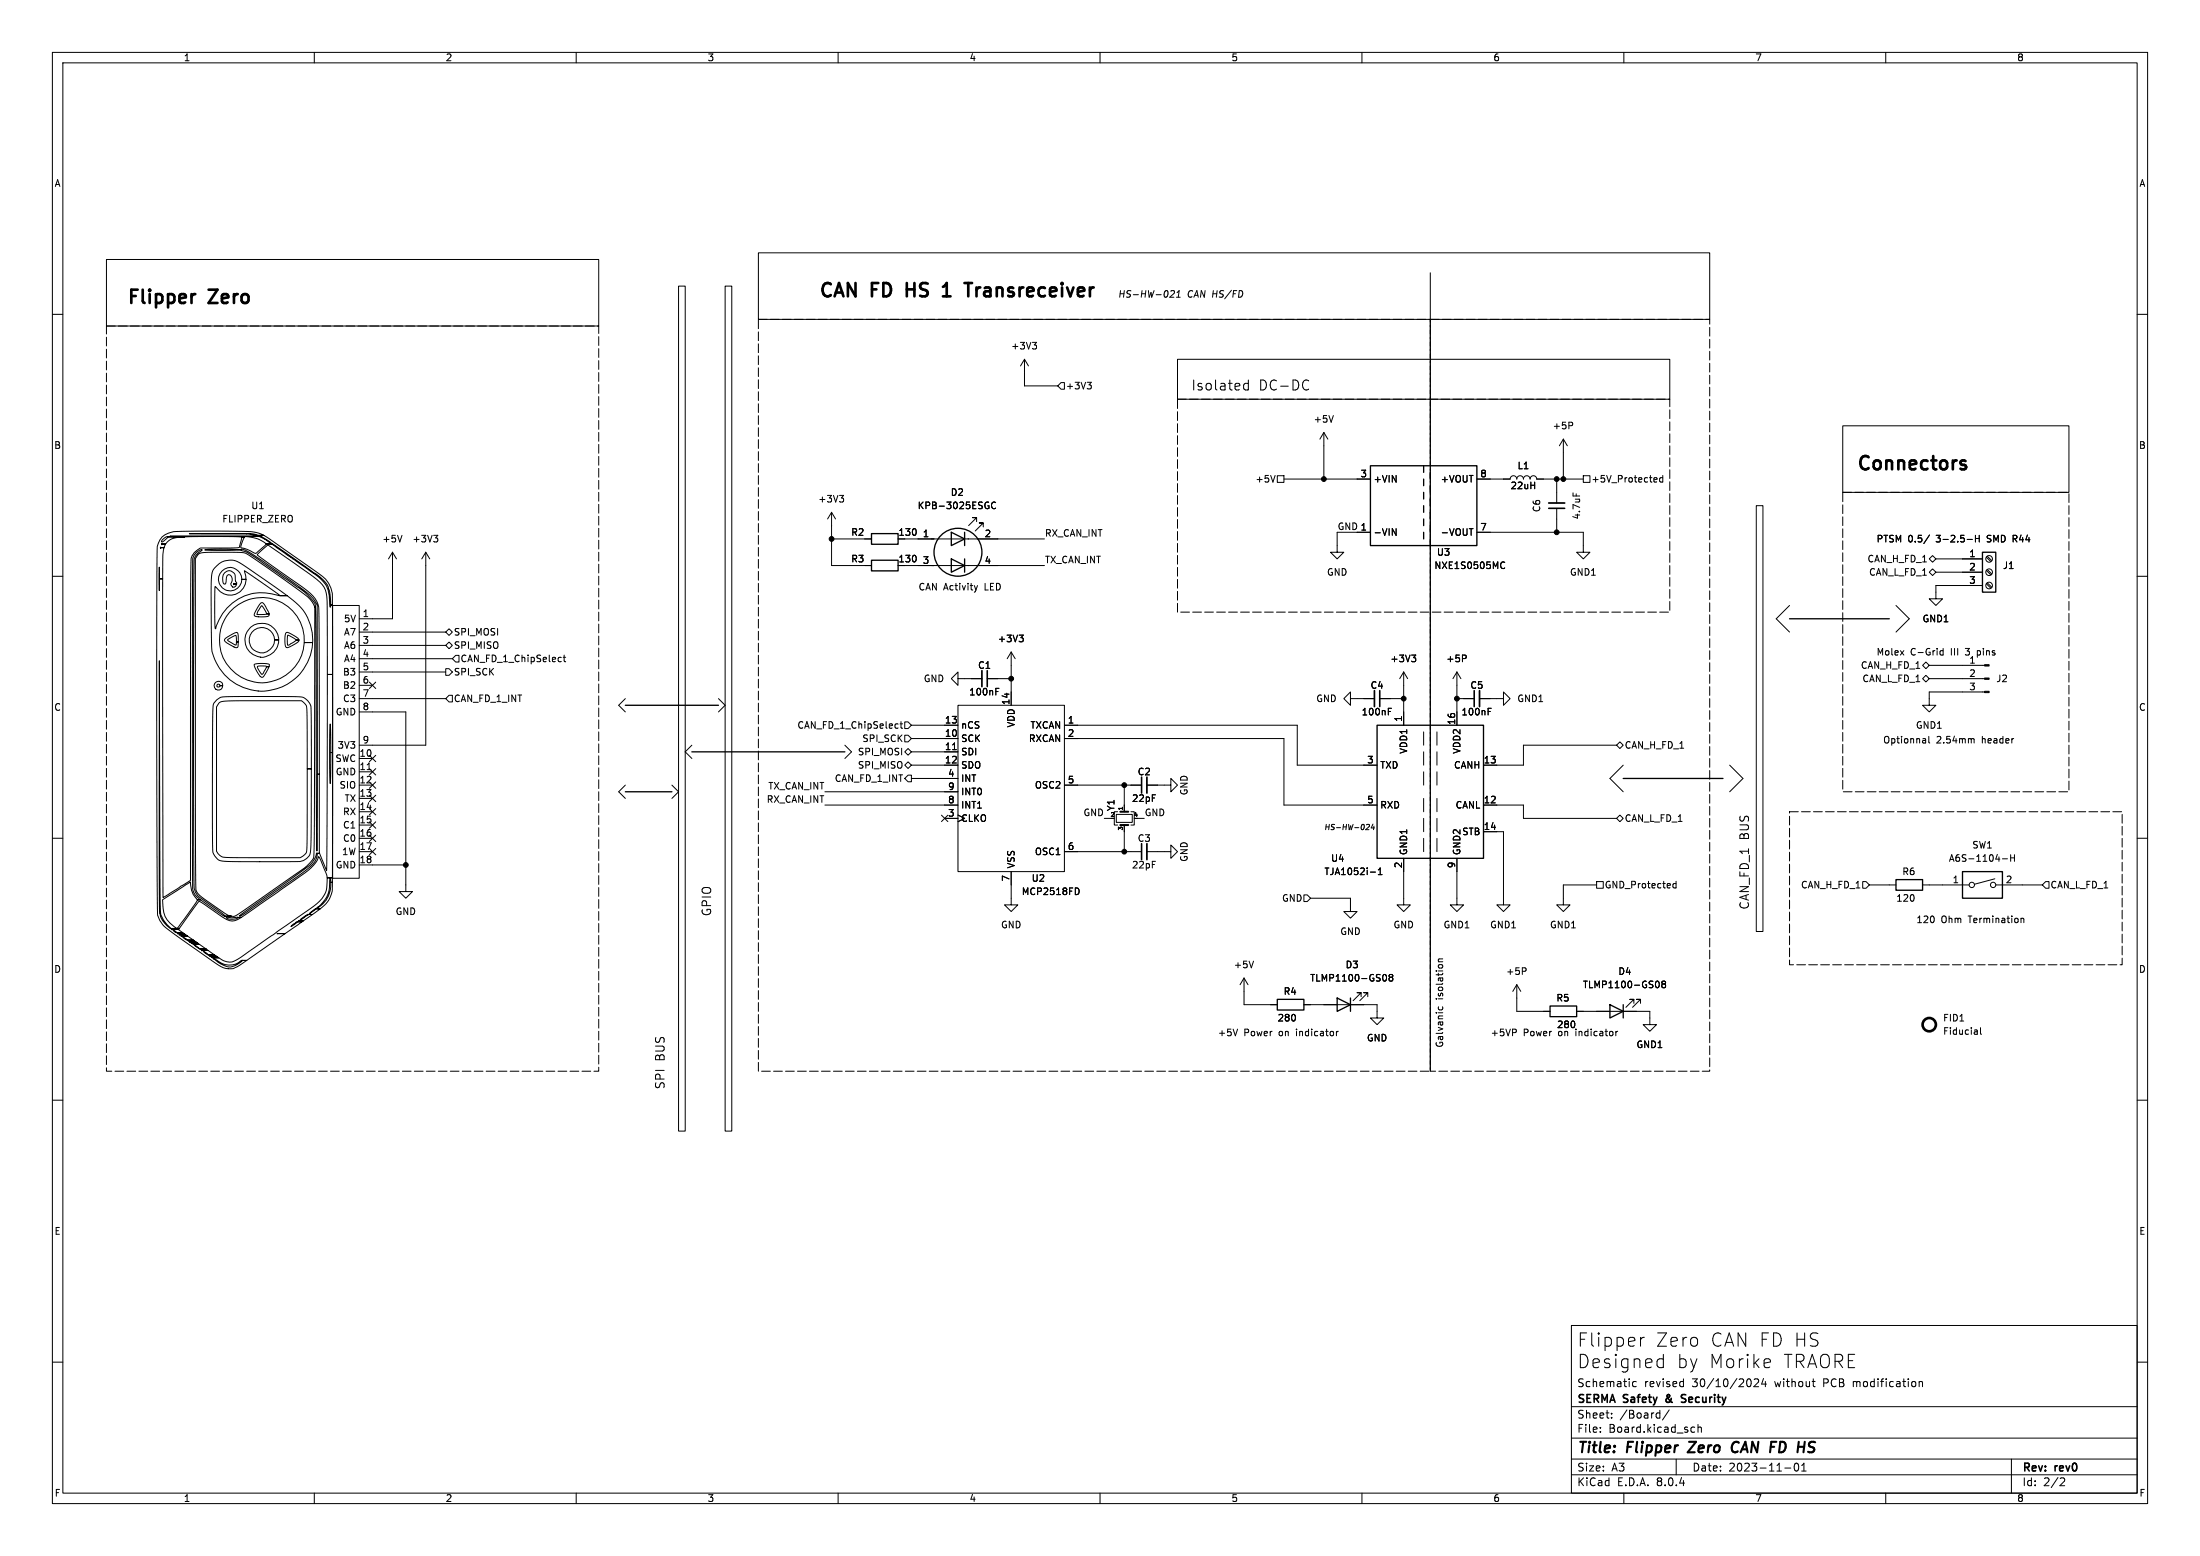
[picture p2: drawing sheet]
<svg xmlns="http://www.w3.org/2000/svg" width="420mm" height="297mm" viewBox="0 0 420 297" stroke-linecap="round" stroke-linejoin="round" font-family="sans-serif">
<g fill="none" stroke="#000" stroke-width=".19">
<path d="M10 10h400v277h-400zM12 12h396v273h-396zM60 10v2M110 10v2M160 10v2M210 10v2M260 10v2M310 10v2M360 10v2M10 60h2M20.3 49.5h94v12.7h-94zM129.5 54.6h1.3v161.3h-1.3z"/>
<path d="M138.4 54.6h1.3v161.3h-1.3zM144.8 48.3h181.6v12.7h-181.6zM223.5 55.6l.5-.1 .2 .3-.9 .9h.8M224.6 56.7h.7M224.7 55.8l.4-.3-.2 1.2M273 52.1v152.4M408 60h2M195.6 68.6l-.8 1.3M195.6 68.6v5.1h6.3M195.6 68.6l.7 1.3M197.1 65.3h.8l-.4 .5M197.6 65.8l.3 .3v.3l-.3 .2"/>
<path d="M202.6 73h.6v1.3h-.6l-.7-.6zM207.5 73h.8l-.4 .5M208.1 73.5l.2 .2v.3l-.2 .2M224.8 68.6h94v7.6h-94zM238.3 72.5v1.9M238.3 73.3l-.5-.1-.4 .3v.6l.2 .2h.7M249.5 72.5l.3 .2M249.8 74.3l-.3 .1M254.5 79.3l-.4 1.3M158.7 97.8v10.2h7.7M158.7 97.8l-.7 1.3M158.7 97.8l.8 1.3"/>
<path d="M160.3 94.6h.7l-.4 .4M160.8 95l.2 .3v.3l-.2 .2M186.4 99.6v-.8h-.7h.7l-1.5 1.5M188.6 96.6h.2v.4l-.2 .1M188.6 95.8l.1 .1M190.1 96a.6 .6 0 0 0-.9 .4 .6 .6 0 0 0 .6 .7l.3-.1M243.4 90.7l-.4 1.3M243.8 90.8h1.3v1.3h-1.3zM245.1 91.4h16.5M252.7 82.6l-.7 1.2M252.7 82.6v8.8M252.7 82.6l.8 1.2"/>
<path d="M281.9 91.4h6.4a.64 .64 0 0 1 .6-.6 .64 .64 0 0 1 .7 .6 .64 .64 0 0 1 .6-.6 .64 .64 0 0 1 .6 .6 .64 .64 0 0 1 .7-.6 .64 .64 0 0 1 .6 .6 .64 .64 0 0 1 .6-.6 .64 .64 0 0 1 .7 .6h8.9M297.2 91.4v4.6M297.2 97v4.6M298.4 83.8l-.7 1.3M298.4 83.8v7.6M298.4 83.8l.8 1.3M300 80.6l.2 .2v.3l-.2 .2M300.3 94.1v.6M302.3 90.8h1.2v1.3h-1.2zM315.9 91.2h.4v.3l-.6 .1M316.3 92h-.4M317.4 91.2h-.3l-.3 .2 .1 .6h.5"/>
<path d="M317.4 90.7v1.3M335.3 96.5h1.2v81.3h-1.2zM351.8 81.3h43.2v12.7h-43.2zM10 110h2M31 102.5a5.5 5.5 0 0 1 4.1-1.1 143 143 0 0 1 13.7 .2l1.6 .6h-1.2l-.4-.2-1.2-.2-11.5 .1h11.1l1.6 .3h1.6l9.5 6.6a12.1 12.1 0 0 1 2.8 2.5 6.8 6.8 0 0 1 .8 4.2h-.4v-.4a5.6 5.6 0 0 0-3.2-5.8l-8.6-6-1.6-1-17.3 .1h17l1.3 .6 1.2 .8h-1.1a5.9 5.9 0 0 0-4.7-1.3l-3.2-.1-10.8 .1a1.26 1.26 0 0 0-1.2 .9l.3-.1 .9-.8h3.2h-.6a3.4 3.4 0 0 0-3.1 1.3h-.7v-.1v.3v-.2h.7l-.3 .7h-.6v-.1l-.1 .1v.2l.1-.2h.6l-.2 1.4v4.6h-.7v-2.3v1.4v3.1v-2.2h.7v60.8l5.3-3.3v-60.3a2.79 2.79 0 0 1 1.9-3.1h3.9a10.8 10.8 0 0 0 3.5-.1l.4-1.9h.5l-.6 1.9 1.8 .6a1.19 1.19 0 0 0 1.2 .4l1.8-1.7h1.1l7.5 5.3a7.5 7.5 0 0 1 3.2 3.5l.4 3.3 .1-.4h.4v13.2h-1v-11.9a11.1 11.1 0 0 0-.6-4.7 21.3 21.3 0 0 0-5-4.1l-5.8-4-1.9 1.8-.1 .1 .4 .3 5.5 4a25.1 25.1 0 0 1 5.2 4.1 4.8 4.8 0 0 1 .7 3.4l.1 30.1h-.4v-32.3l-.4-.6a10.2 10.2 0 0 0-3.6-3.3l-6.7-4.7a11.9 11.9 0 0 0-3.8-2.1l-.1 .1-3.7-.1-3.2 .1 3.1 .2 3.8-.2a25 25 0 0 1 5.9 3.7l4.2 3a11.6 11.6 0 0 1 4.1 3.8v.5h-.1a7.6 7.6 0 0 0-3.4-3.5 96.1 96.1 0 0 0-10.1-6.9l-3-.1a18.3 18.3 0 0 0-5.6 .3l-.7 1 .1 63.2a4.6 4.6 0 0 0 2.2 2.1l1.5 1.1a9 9 0 0 0 3.1 1.8h-1.2l-1-.9-3.2-2.2a3.1 3.1 0 0 1-1.8-3.3l-.1-30.2 .1-30.5a2.34 2.34 0 0 1 1.5-2.7v-.2a2.38 2.38 0 0 0-1.7 2.8v60.9a3 3 0 0 0 1.5 3.2h-.6l-.1-.2a4 4 0 0 1-1.3-3.3l-5.3 3.4 .1 1.2a4.7 4.7 0 0 0 2.7 4.3l2.8-3.8 1.1-1.6h.6l4.6 3.1h1.4a1.32 1.32 0 0 0 1.2-.4l10-7a12.8 12.8 0 0 0 4.4-3.8l.1-7.5 .1-40.3h.1l.1 3.7 .2 42.8 .1-14.6h.4v15.1l-.5-.1a5.3 5.3 0 0 1-2.7 3.4l-12.1 8.6 .1 .1 .8-.5 7.9-5.5a29.2 29.2 0 0 0 5.6-4.4l.3-.6 .2-1h.4l1.3 3.3 .2-37.5h1v14.9h-.3l-.2-5.4-.1 5.6 .1 5.8 .2-6h.3v24h-1l-.2-.7-1.1-2.8-.3-.6-.2 .3a8.7 8.7 0 0 1-3.7 3.7l-10.9 7.6-1.8 .1-.9-.1h-.2v.1a2.22 2.22 0 0 0 2.3-.1l.5 .1a2.54 2.54 0 0 1-3.4-.1l-4.6-3.1-3.8 5.2h-1.6l-.5-.5a3.6 3.6 0 0 1-1.4-2.3l-.2-7.6-.1-40.7v24.1a491 491 0 0 0 .1 24.3 4.6 4.6 0 0 0 2.1 2.7h1.6l-.1 .2h-1.4h1.4l.8 .6h-1.2l-.7-.5 .7 .5h1.2l.3 .2h-1.3h1.3l.2 .2h-1.2l.1 .1 1.1-.1 .4 .3-1.2-.1v.1h1.2l1.1 .7h-1.1l-1-.7 .7 .7h1.4l.2 .2-1.1-.1v.1h1.1l.3 .2h-1.2h1.2l.4 .3-1.3-.1v.1h1.3l.3 .2h-1.3h.1a2.35 2.35 0 0 1 2.4 .8h-1.2l-1-.7 1 .7 1.3 .1h-1.1v.1l1.1-.1 .3 .2-1.2 .1 1.2-.1 1.3 .9h-1.2l-.9-.7 .8 .7h1.3l.2 .2h-1.2h1.2l.3 .1h-1.2v.1l1.2-.1 .3 .2h-1.3h.1a2.56 2.56 0 0 1 2.2 .6l1 .2a8.1 8.1 0 0 0 3.8-2l7.5-5.3a46.5 46.5 0 0 0 6.4-4.8 5.4 5.4 0 0 0 1-3.9h1v.8h-.3l-.2-.8a7.6 7.6 0 0 1-.9 4.1l-.9 1.1-.8 .6 .2-.1a5.1 5.1 0 0 0 2.6-4.9h.3l-.1 .6a5 5 0 0 1-2.3 4.5h-1l-1 .9 1.2-.9h.8l-1.4 1.1-1-.1-1.4 1.1 1.6-1h.8l-1.8 1.2h-1h1l-.2 .1-1.1 .1-1.1 .9 1.3-1h.9l-3.3 2.3-1.5-.1v.2l1.5-.1-7.3 5.1h-1a3.6 3.6 0 0 1-4.8-.1l-.4-.1a6.9 6.9 0 0 0 3 1.5 4.5 4.5 0 0 0 2.4-1.3h.8l-2 1.3a3.5 3.5 0 0 1-4-.8l-8.6-6.1a4.8 4.8 0 0 1-2.5-5.1l-.1-35.8 .1-31.9a3.1 3.1 0 0 1 1-2.4zM41.1 108.3a3.7 3.7 0 0 1 5.3-.5l8.4 5.9h-1.4l-6.7-4.8 .3 1.7h-.8a2.23 2.23 0 0 0-3.2-2.1 2.23 2.23 0 0 0-.6 3.7 2.23 2.23 0 0 0 3.7-1l.1-.6h.8a3.1 3.1 0 0 1-2.4 2.9 3.1 3.1 0 0 1-3.4-1.5h-.1l-.1 .3v3.8v3.4l.2 .5a9.3 9.3 0 0 1 12.2-6.3h1.4a9.9 9.9 0 0 1 4.9 8.5v.5h-1.6a8.1 8.1 0 0 0-10.7-8.2 8.1 8.1 0 0 0-3.7 12.9 8.1 8.1 0 0 0 13.4-1.2l.8-2.2 .2-1.3h1.6a9.7 9.7 0 0 1-9.3 9.2 9.7 9.7 0 0 1-10-8.5l-.1-9.1a16.3 16.3 0 0 1 .4-5.5zM42.9 109.3a1.26 1.26 0 0 1 1.5-.1 1.26 1.26 0 0 1 .5 1.5l.3 .8h-.5v-.2l-.1 .3 .1-.1h.5a.62 .62 0 0 1-.8 .5l-.3-.6a1.05 1.05 0 0 0-.5-1.7 1.21 1.21 0 0 0-.4 1.2l-.2 .6h-.3l-.2-.5a2.01 2.01 0 0 1 .4-1.7zM47.7 119.9a3.2 3.2 0 0 1 3.5-.7 3.2 3.2 0 0 1 2 2.9h-.8a2.42 2.42 0 0 0-3.5-2.1 2.42 2.42 0 0 0-.5 4.1 2.42 2.42 0 0 0 3.9-1.3l.1-.7h.8a3.2 3.2 0 0 1-4.4 3.1 3.2 3.2 0 0 1-1.1-5.3zM49.8 115.1l.2-.1 .5 .4 .9 1.8h-.5l-.9-1.6-.8 1.1-.2 .6 2.4-.1v.3a4.2 4.2 0 0 1-2.8 .1 2.93 2.93 0 0 1 .9-2.2zM63.5 115.6h5.1v52h-5.1zM74.9 105.4v12.7h-6.3M74.9 105.4l-.7 1.3"/>
<path d="M74.9 105.4l.8 1.3M76.7 102.2l-.4 1.2M81.3 105.4v36.8h-12.7M81.3 105.4l-.8 1.3M81.3 105.4l.7 1.3M82.8 102.2h.8l-.4 .5M83.3 102.7l.3 .2v.3l-.3 .2M158.7 102.9h7.7M172.7 108h26.7M172.7 102.9h26.7M186.6 111.8l-.3 .8M187.7 100.6v-.8h-.8h.8l-1.5 1.5"/>
<path d="M261.6 101.6h-6.3v3.8h1.2l-1.2 1.3-1.3-1.3h1.3M265.8 100.9l.7 1.3v-1.3M280.5 100.9h.7M281.9 101.6h20.4v3.8h1.2l-1.2 1.3-1.3-1.3h1.3M286.7 107.3l.6 .1M287.3 108.4l-.6 .1M341.6 115.6l-2.5 2.5 2.5 2.6M361.9 115.6l2.6 2.5-2.6 2.6M368.3 109.2l.6-.6 .7 .6-.7 .7zM368.3 106.7l.6-.7 .7 .7-.7 .6zM368.4 102.1l-1.1 1.7M369.6 106.7h8.9"/>
<path d="M369.6 109.2h8.9M375.5 103h1M377.1 102.2v1.2M377.1 102.8h.7M377.8 102.2v1.2M378.5 111.8h-8.9v2.5h1.2l-1.2 1.3-1.3-1.3h1.3M379.2 111.4l.9 .9M379.2 108.9l.9 .8M379.2 106.3l.9 .9M379.4 111.3l.8 .8M379.4 108.7l.8 .9M379.4 106.2l.8 .8"/>
<path d="M408 110h2M41 130.4a.81 .81 0 0 1 .9-.4 .81 .81 0 0 1 .6 .9h-.5l-.1-.2-.2-.1-.3 .2v.2l.2 .1h.2l.2-.2h.5a.83 .83 0 0 1-1.1 .8 .83 .83 0 0 1-.4-1.3zM41.4 133.6l.7-.5a185.2 185.2 0 0 1 15.8 0 2.71 2.71 0 0 1 1.5 3.1v10.5h-.7l-.1-11.2a1.71 1.71 0 0 0-1-1.7h-11.7a8.8 8.8 0 0 0-4.1 .3l-.5 .8v27.6a1.98 1.98 0 0 0 2.2 1.2h13.8a1.54 1.54 0 0 0 1.2-1.3l.2-15.7h.7v14a5.2 5.2 0 0 1-.4 2.7 2.88 2.88 0 0 1-3 1.1h-9.3a16 16 0 0 1-5-.3l-.1-.2a2.85 2.85 0 0 1-1-2.8v-13.1a143.4 143.4 0 0 1 .1-13.7zM42.9 122l1.1-.8a1.67 1.67 0 0 1 1.3-.4l.2 1.7h-.4v-.4a.69 .69 0 0 0-.1-.8l-1.6 .8 .3 .3 1.2 .7h.2v-.6h.4l-.2 1.1h-.2l-.6-.2a3.4 3.4 0 0 1-1.7-1.2zM48.5 126.8a4.8 4.8 0 0 1 2.9 .1v.4l-.9-.2-1.4 .1 .5 1a.53 .53 0 0 0 .5 .5l.8-1.4h.5l-1.2 2a.93 .93 0 0 1-.9-.7l-.6-1.1zM54.6 120.8l.1-.1a4.5 4.5 0 0 1 2.4 1.5 1.48 1.48 0 0 1-1.4-.6l-.8-.4v2l.4-.1 1.3-.9h.5a3.5 3.5 0 0 1-2.1 1.4h-.3a3.7 3.7 0 0 1-.1-2.8zM68.6 135.9h8.9v34.3h1.2l-1.2 1.3-1.3-1.3h1.3M68.6 120.7h16.5M68.6 123.2h16.5M68.6 125.7h17.8M68.6 128.3h16.5M68.6 130.8h2.5"/>
<path d="M68.6 133.4h16.5M70.5 130.2l1.2 1.2M71.7 130.2l-1.2 1.2M85.1 123.2l.6-.6 .7 .6-.7 .6zM85.1 127.6h.6l.7 .7-.7 .6h-.6zM85.1 120.7l.6-.7 .7 .7-.7 .6zM85.7 132.7h.7v1.3h-.7l-.6-.6zM87 125.1h.6v1.3h-.6l-.6-.7zM106.8 125.5h.4M107.2 126.2l-.4 .1M107.5 125.5h.5M107.7 125v1.1l.3 .2"/>
<path d="M119.4 133.4l-1.3 1.2 1.3 1.3M137.2 133.4l1.2 1.2-1.2 1.3M171.1 138.2h.4M171.5 138.9l-.4 .1M171.8 138.2h.5M172 137.7v1.1l.3 .2M172.7 137.8h.7l.6 .6-.6 .7h-.7zM174 138.4h8.9M182.9 134.6h20.3v31.8h-20.3zM182.9 129.5v-1.2l-1.3 1.2 1.3 1.3v-1.3h4.6M188.5 129.5h4.5M190.1 132h.4"/>
<path d="M190.1 131.4h.6M193 124.5l-.7 1.2M193 124.5v10.1M193 124.5l.8 1.2M194.6 121.2h.7l-.4 .5M195.1 121.7l.2 .3v.3l-.2 .2M203.2 138.4h44.4v7.7h15.3M257.8 133.4v-1.3l-1.3 1.3 1.3 1.2v-1.2h4.6M263.4 133.4h4.6M265 135.2h.6M265 135.8h.5M268 128.3v10.1"/>
<path d="M268 128.3l-.8 1.2M268 128.3l.7 1.2M269.5 125h.8l-.5 .5M270 125.5l.3 .3v.3l-.3 .2M271.8 139.7v2.5M274.3 139.7v2.5M278.1 128.3v10.1M278.1 133.4h3.3M278.1 128.3l-.7 1.2M278.1 128.3l.8 1.2M279.7 125l.2 .3v.3l-.2 .1M282.4 133.4h4.6v-1.3l1.3 1.3-1.3 1.2v-1.2"/>
<path d="M284.1 135.8h.4M284.1 135.2h.6M367 129.5l.7-.6 .6 .6-.6 .7zM367 127l.7-.6 .6 .6-.6 .6zM368.3 129.5h10.6M368.3 127h10.6M370.4 124.9l.2 .1h.4M371 123.8v1.2M371 124.3l-.4-.1-.2 .1M378.9 132.1h-10.6v2.5h1.3l-1.3 1.3-1.3-1.3h1.3M10 160h2M68.6 144.8h2.5"/>
<path d="M68.6 147.3h2.5M68.6 149.9h2.5M68.6 152.4h2.5M68.6 154.9h2.5M68.6 157.5h2.5M70.1 146.9h.7M70.5 156.9l1.2 1.2M70.5 159.4l1.2 1.2M70.5 146.7l1.2 1.2M70.5 144.2l1.2 1.2M70.5 151.8l1.2 1.2M70.5 154.3l1.2 1.2"/>
<path d="M70.5 149.3l1.2 1.2M71.7 156.9l-1.2 1.2M71.7 159.4l-1.2 1.2M71.7 146.7l-1.2 1.2M71.7 144.2l-1.2 1.2M71.7 151.8l-1.2 1.2M71.7 154.3l-1.2 1.2M71.7 149.3l-1.2 1.2M119.4 149.9l-1.3 1.2 1.3 1.3M128.3 149.9l1.2 1.2-1.2 1.3M132.1 142.2l-1.3 1.3 1.3 1.3M157.5 153.7h25.4"/>
<path d="M157.5 151.1h25.4M161.3 142.2l1.3 1.3-1.3 1.3M172.7 146.1l.7-.7 .6 .7-.6 .6zM172.7 143.5l.7-.6 .6 .6-.6 .6zM172.7 140.3h.7l.6 .7-.6 .6h-.7zM173.4 148h.6v1.2h-.6l-.7-.6zM174 146.1h8.9M174 141h8.9M174 143.5h8.9M174 148.6h8.9M179.7 155.6l1.2 1.2M180.3 156.2h2.6"/>
<path d="M180.9 155.6l-1.2 1.2M181.9 143.1h.7M203.2 141h41.9v12.7h17.8M203.2 149.9h14.7M210.8 156.2h1.3M213.1 155.4h3.1v1.6h-3.1zM213.4 154.9h-.7v2.6h.7M214.6 149.9v5M214.6 157.5v5.1M215.9 154.9h.6v2.6h-.6M217.2 156.2h1.2M218.9 149.9h4.6v-1.3l1.3 1.3-1.3 1.2v-1.2"/>
<path d="M260.9 157.4h.4l.1 .2-.7 .8h.6M262.1 157.3l-.3 .7h.6M262.3 157.7l-.1 .7M271.8 156.2v2.6M271.8 152.4v2.5M271.8 143.5v2.6M271.8 147.3v2.6M274.3 143.5v2.6M274.3 147.3v2.6M274.3 152.4v2.5M274.3 156.2v2.6M283.2 158.8h3.8v13.9h1.3l-1.3 1.3-1.3-1.3h1.3"/>
<path d="M283.2 153.7h7.6v2.5h17.8M308.6 142.2l.6-.6 .7 .6-.7 .7zM308.6 142.2h-17.8v3.9h-7.6M309.2 155.6l.7 .6-.7 .6-.6-.6zM309.9 146.1l-2.6 2.5 2.6 2.5M330.2 146.1l2.5 2.5-2.5 2.5M367.4 141l.2 .2v.6M367.6 141.8h-.4M367.6 141.3h-.4M368.2 140.6v1l.2 .2M376.5 141l.4 .2v.6M408 160h2"/>
<path d="M68.6 160h2.5M68.6 162.6h2.5M68.6 165.1h8.9M70.5 162l1.2 1.2M71.7 162l-1.2 1.2M193 166.4v6.3h1.3l-1.3 1.3-1.2-1.3h1.2M203.2 162.6h14.7M205.6 169.5a.68 .68 0 0 1 .4 .6 .68 .68 0 0 1-.4 .7M218.9 162.6h4.6v-1.3l1.3 1.3-1.3 1.2v-1.2M248.9 170.8h.7l.6 .7-.6 .6h-.7zM250.2 171.5h7.6v2.5h1.3l-1.3 1.3-1.3-1.3h1.3M261.6 166.5h1"/>
<path d="M263.1 166.9h.7M263.1 166l.4-.3v1.2M268 163.8v8.9h1.2l-1.2 1.3-1.3-1.3h1.3M271.8 160v2.6M274.3 160v2.6M278.1 163.8v8.9h1.3l-1.3 1.3-1.2-1.3h1.2M304.8 168.9h-6.4v3.8h1.3l-1.3 1.3-1.2-1.3h1.2M304.8 168.3h1.3v1.2h-1.3zM320 168.2v1.3M320 168.7l-.4-.1-.2 .3 .1 .5h.5M355.6 168.3h.6l.7 .6-.7 .6h-.6zM356.9 168.9h5"/>
<path d="M367 168.9h8.9M380.8 167.7l-3.9 1.1M381 168.9h8.9M382.3 163.9h.9M383.8 163.1v1.3M383.8 163.7h.8M384.6 163.1v1.3M385.8 175.3v.8M385.8 175.4l.2-.1h.3l.1 .8M390.5 168.3h.7v1.2h-.7l-.6-.6zM236.3 196.4l-.5 1.3M237.5 186.7v5.1h6.3"/>
<path d="M237.5 186.7l-.8 1.3M237.5 186.7l.8 1.3M239.3 183.5l-.4 1.2M248.9 191.8h14v2.5h1.3l-1.3 1.3-1.3-1.3h1.3M255.1 196.9v.8M255.5 196.9l-.4 .2M259.8 190.2v-.7h-.7h.7l-1.5 1.5M261.1 190.2v-.7h-.8h.8l-1.5 1.5M264.3 186a.68 .68 0 0 1 .4 .6 .68 .68 0 0 1-.4 .7M265.4 186.5l-.2 .3v.2l.2 .3 .4-.1 .1-.2-.1-.3-.1-.2M265.4 186.5l-.2-.2 .2-.3 .4 .1 .1 .1-.2 .3M265.4 186.5h.3"/>
<path d="M274.6 183.6h.8M274.6 192.2v.4M275.4 192.2v.4M275.4 183l-.8 .1v.3l.1 .2M289.4 196.5l.1 .2-.1 .3M289.6 188v5h6.3M289.6 188l-.8 1.2M289.6 188l.7 1.2M291.1 184.7l.2 .3v.3l-.2 .1M301 193h14v2.6h1.2l-1.2 1.3-1.3-1.3h1.3M308.5 196.9v.8M308.8 196.9l-.3 .2"/>
<path d="M311.9 191.5v-.7h-.8h.8l-1.5 1.5M313.2 191.5v-.7h-.8h.8l-1.5 1.5M316.3 187.3a.68 .68 0 0 1 .5 .6 .68 .68 0 0 1-.5 .6M317.5 187.8l-.3-.2 .3-.3h.3l.2 .2-.3 .3M317.5 187.8l-.3 .3v.2l.3 .2h.3l.2-.2-.1-.4-.2-.1M317.5 187.8h.2M377.4 196.6l.1 .8M377.5 197.4h-.1M377.5 196.9h-.1M378.1 196.2v1l.2 .2M10 210h2M408 210h2"/>
<path d="M10 260h2M300 253h108v32h-108zM313.2 255.3v1.7M313.9 255.3a.65 .65 0 0 0-.7 .5M316.8 259.4l.7 .1M317.5 258.5v2.6M337.6 259.4l.3 .1 .1 .5-1.2 .2M408 260h2M300 278.5h108M300 274.5h108M300 268.5h108M305.5 273.2v.2"/>
<path d="M305.5 272.5v.1M307.7 270.5v.2M307.7 269.8v.1M312.4 263.8l-.5-.1-.2 .3 .1 .6h.6M316.4 269.7l.5 .1M316.9 269.2v1.5M316.9 270.6l-.5 .1M317.5 260.9l-.7 .2M318.7 269.1l-1.3 1.9M320 278.5v3M320.9 263.7l.5 .1M321.4 264.6l-.5 .1"/>
<path d="M321.4 263.2v1.5M323.1 272.4l.4 .1M323.5 273.3l-.4 .1M324.2 272.5l.2-.1 .3 .1 .1 .9M324.2 271.9v1.5M334.2 263.3l.1 .5-.1 .7M335.7 263.3v.5l-.9 .9h.9M336.7 263.1l-.4 1.1h.9M337 263.7v1M337.9 260.9l-.3 .2M342.7 279.4l.2-.1a.8 .8 0 0 1 .5 .7 .8 .8 0 0 1-.5 .8 1 1 0 0 1-.2-1.4zM343.9 279.7l.5-.4v1.5"/>
<path d="M345.9 263.7h.6M346.2 264.6l.3 .1M366.4 263.8l.2-.1 .3 .1 .1 .9M366.4 263.7v1M384 278.5v6.5M60 285v2M110 285v2M160 285v2M210 285v2M260 285v2M300 281.5h108M310 285v2"/>
<path d="M340.7 280.2h1.2M343.9 280.8h.9M360 285v2M393.5 282.1l.5 .1 .2 .3-1 1.1h1"/>
<circle cx="379.7" cy="106.7" r=".63"/>
<circle cx="379.7" cy="109.2" r=".63"/>
<circle cx="379.7" cy="111.8" r=".63"/>
<circle cx="376.4" cy="168.9" r=".51"/>
<circle cx="380.5" cy="168.9" r=".51"/>
</g>
<path d="M323.8 275.2l-1.6 2h1.3M331.6 275.2a1.07 1.07 0 0 0-1 .8 1.07 1.07 0 0 0 .5 1.2l.5-.1M345.2 277.1l.7 .1M345.8 275.2l-.2 .1a.46 .46 0 0 0-.3 .5 .46 .46 0 0 0 .4 .4" fill="none" stroke="#000" stroke-width=".4"/>
<path d="M295.7 97h3M188.5 128v3.1M263.4 131.8v3.1M281.4 131.8v3.1M217.9 148.3v3.1M217.9 161v3.1M318.1 267v.5M321 267.6h.7M321.8 266.3l-.5-.1-.3 .3 .1 .3 .6 .2" fill="none" stroke="#000" stroke-width=".3"/>
<g fill="none" stroke="#000" stroke-width=".25">
<path d="M261.6 88.9h20.3v15.2h-20.3zM271.8 88.9v1.3M271.8 91.4v1.3M271.8 94v1.3M271.8 96.5v1.3M271.8 99.1v1.2M273 90.2v1.2M273 92.7v1.3M273 95.3v1.2M273 97.8v1.3M166.4 106.9h5v2.1h-5zM166.4 101.9h5v2h-5z"/>
<path d="M181.6 106.7l2.5 1.3-2.5 1.2zM181.6 101.6l2.5 1.3-2.5 1.2zM184.1 101.6v2.5M184.1 106.7v2.5M271.8 101.6v1.3M273 100.3v1.3M273 102.9v1.2M341.6 118.1h19.1M378.5 105.4h2.5v7.6h-2.5zM119.4 134.6h17.8M262.9 138.4h20.3v25.4h-20.3zM119.4 151.1h8.9"/>
<path d="M132.1 143.5h29.2M309.9 148.6h19M361.9 167.9h5.1v2h-5.1zM374.6 166.4h7.7v5.1h-7.7zM243.8 190.8h5.1v2h-5.1zM255.3 190.5l2.5 1.3-2.5 1.2zM257.8 190.5v2.5M295.9 192h5.1v2.1h-5.1zM307.3 191.8l2.6 1.2-2.6 1.3zM309.9 191.8v2.5"/>
<circle cx="182.9" cy="105.4" r="4.6"/>
</g>
<path d="M295.7 96h3M187.5 128v3.1M262.4 131.8v3.1M282.4 131.8v3.1M218.9 148.3v3.1M218.9 161v3.1" fill="none" stroke="#000" stroke-width=".33"/>
<path d="M213.9 154.9h1.5M213.9 157.5h1.5" fill="none" stroke="#000" stroke-width=".38"/>
<g fill="none" stroke="#000" stroke-width=".51">
<path d="M37 56.1h.3M173.1 54v2.6M173.1 55.2h1.5M180 56.6h1.5M180 54.7l.7-.7v2.6M184.1 54h1.5M184.8 54v2.6M186.4 54.9v1.7M186.5 55.1l-.1 .3M375 88.7l.3 .4-.1 .4-.2 .1M375 87.9l.2 .1"/>
<circle cx="368.3" cy="195.6" r="1.27"/>
</g>
<g fill="#000" stroke="#000" stroke-width=".19">
<path d="M378.9 132h.8v.2h-.8zM378.9 129.4h.8v.3h-.8zM378.9 126.9h.8v.2h-.8z"/>
<circle cx="252.7" cy="91.4" r=".46"/>
<circle cx="297.2" cy="91.4" r=".46"/>
<circle cx="298.4" cy="91.4" r=".46"/>
<circle cx="158.7" cy="102.9" r=".46"/>
<circle cx="297.2" cy="101.6" r=".46"/>
<circle cx="193" cy="129.5" r=".46"/>
<circle cx="268" cy="133.4" r=".46"/>
<circle cx="278.1" cy="133.4" r=".46"/>
<circle cx="214.6" cy="149.9" r=".46"/>
<circle cx="77.5" cy="165.1" r=".46"/>
<circle cx="214.6" cy="162.6" r=".46"/>
</g>
<path d="M20.3 62.2h94v142.3h-94zM144.8 61h128.2v143.5h-128.2zM224.8 76.2h94v40.6h-94zM273 61h53.4v143.5h-53.4zM351.8 94h43.2v57.1h-43.2zM341.6 154.9h63.5v29.3h-63.5z" fill="none" stroke="#000" stroke-width=".19" stroke-dasharray="1.7 .6"/>
<g font-size="3.5">
<text x="24.1" y="58.2">Flipper</text>
<text x="40.1" y="58.2">Zero</text>
<text x="156.2" y="56.9">CAN</text>
<text x="166.5" y="56.9">FD</text>
<text x="174.2" y="56.9">HS</text>
<text x="187.6" y="56.9">Transreceiver</text>
<text x="354.3" y="89.9">Connectors</text>
<text x="301" y="257.3">Flipper</text>
<text x="315.9" y="257.3">Zero</text>
<text x="326.3" y="257.3">CAN FD HS</text>
<text x="301" y="261.4">Designed</text>
<text x="319.9" y="261.4">by Morike</text>
<text x="340.1" y="261.4">TRAORE</text>
</g>
<g font-size="2.8">
<text x="301" y="277.9">Title:</text>
<text x="310.6" y="277.9">Flipper</text>
<text x="323.3" y="277.9">Zero</text>
<text x="332.2" y="277.9">CAN FD</text>
<text x="346.4" y="277.9">HS</text>
</g>
<g font-size="2.7">
<text x="227.3" y="74.7">Isolated</text>
<text x="240.2" y="74.7">DC-DC</text>
</g>
<g font-size="2.3">
<text x="334" y="173.7" transform="rotate(-90 334 173.7)">CAN_FD_1 BUS</text>
<text x="135.9" y="175" transform="rotate(-90 135.9 175)">GPIO</text>
<text x="127" y="202.6" transform="rotate(-90 127 202.6)">BUS</text>
<text x="127" y="208" transform="rotate(-90 127 208)">SPI</text>
</g>
<g font-size="2.1">
<text x="301" y="268.2">SERMA</text>
<text x="301" y="265">Schematic</text>
<text x="310" y="268.2">Safety</text>
<text x="313.9" y="265">revised</text>
<text x="318.7" y="268.2">&amp;</text>
<text x="322.3" y="268.2">Security</text>
<text x="323.1" y="265">30/10/2024</text>
<text x="339" y="265">without</text>
<text x="348.3" y="265">PCB</text>
<text x="354.1" y="265">modification</text>
<text x="301" y="273.7">File:</text>
<text x="301" y="271">Sheet:</text>
<text x="307.1" y="273.7">Board.kicad_sch</text>
<text x="309.2" y="271">/Board/</text>
<text x="301" y="281.1">Size:</text>
<text x="307.6" y="281.1">A3</text>
<text x="323" y="281.1">Date:</text>
<text x="330" y="281.1">2023-11-01</text>
<text x="386" y="281.3">Rev:</text>
<text x="392.4" y="281.3">rev0</text>
<text x="301" y="283.9">KiCad</text>
<text x="308.7" y="283.9">E.D.A.</text>
<text x="316.3" y="283.9">8.0.4</text>
<text x="386" y="283.9">Id:</text>
<text x="390.1" y="283.9">2/2</text>
</g>
<g font-size="1.8">
<text x="35" y="11.9">1</text>
<text x="85" y="11.9">2</text>
<text x="135" y="11.9">3</text>
<text x="185" y="11.9">4</text>
<text x="235" y="11.9">5</text>
<text x="285" y="11.9">6</text>
<text x="335" y="11.9">7</text>
<text x="385" y="11.9">8</text>
<text x="10.3" y="35.9">A</text>
<text x="408.3" y="35.9">A</text>
<text x="213.4" y="56.9">HS-HW-021</text>
<text x="226.6" y="56.9">CAN HS/FD</text>
<text x="192.9" y="66.9">+3V3</text>
<text x="203.4" y="74.5">+3V3</text>
<text x="250.7" y="80.9">+5V</text>
<text x="296.3" y="82.1">+5P</text>
<text x="10.3" y="85.9">B</text>
<text x="289.6" y="89.8">L1</text>
<text x="408.2" y="85.9">B</text>
<text x="181.4" y="94.8">D2</text>
<text x="239.6" y="92.3">+5V</text>
<text x="259.6" y="91.2">3</text>
<text x="262.1" y="92.3">+VIN</text>
<text x="274.9" y="92.3">+VOUT</text>
<text x="282.5" y="91.2">8</text>
<text x="288.3" y="93.6">22uH</text>
<text x="303.7" y="92.3">+5V_Protected</text>
<text x="42.3" y="99.9">FLIPPER_ZERO</text>
<text x="47.9" y="97.4">U1</text>
<text x="156.1" y="96.1">+3V3</text>
<text x="175.1" y="97.4">KPB-3025ESGC</text>
<text x="255.3" y="101.3">GND 1</text>
<text x="259.6" y="101.3">1</text>
<text x="282.5" y="101.3">7</text>
<text x="294.2" y="97.9" transform="rotate(-90 294.2 97.9)">C6</text>
<text x="301.9" y="99.3" transform="rotate(-90 301.9 99.3)">4.7uF</text>
<text x="72.9" y="103.7">+5V</text>
<text x="78.6" y="103.7">+3V3</text>
<text x="162.4" y="107.5">R3</text>
<text x="162.4" y="102.5">R2</text>
<text x="171.4" y="107.5">130</text>
<text x="171.4" y="102.5">130</text>
<text x="176.1" y="102.6">1</text>
<text x="176.1" y="107.7">3</text>
<text x="187.9" y="102.6">2</text>
<text x="187.9" y="107.7">4</text>
<text x="199.4" y="102.5">RX_CAN_INT</text>
<text x="199.4" y="107.6">TX_CAN_INT</text>
<text x="262.1" y="102.5">-VIN</text>
<text x="274.2" y="106.3">U3</text>
<text x="274.9" y="102.5">-VOUT</text>
<text x="356.4" y="107.5">CAN_H_FD_1</text>
<text x="358.2" y="103.7">PTSM 0.5/</text>
<text x="369.7" y="103.7">3-2.5-H</text>
<text x="375.8" y="106.4">1</text>
<text x="379.6" y="103.7">SMD R44</text>
<text x="175.3" y="112.8">CAN Activity</text>
<text x="188.1" y="112.8">LED</text>
<text x="253.2" y="110.1">GND</text>
<text x="273.7" y="108.8">NXE1S0505MC</text>
<text x="299.6" y="110.1">GND1</text>
<text x="356.7" y="110.1">CAN_L_FD_1</text>
<text x="375.8" y="109">2</text>
<text x="375.8" y="111.5">3</text>
<text x="382.3" y="108.8">J1</text>
<text x="65.6" y="119">5V</text>
<text x="69.1" y="117.9">1</text>
<text x="366.9" y="119">GND1</text>
<text x="65.6" y="121.5">A7</text>
<text x="65.6" y="124.1">A6</text>
<text x="69.1" y="120.4">2</text>
<text x="69.1" y="122.9">3</text>
<text x="69.1" y="125.5">4</text>
<text x="86.6" y="124.1">SPI_MISO</text>
<text x="86.6" y="121.5">SPI_MOSI</text>
<text x="190.4" y="122.8">+3V3</text>
<text x="358.2" y="125.3">Molex</text>
<text x="364.7" y="125.3">C-Grid</text>
<text x="372.5" y="125.3">III</text>
<text x="375.5" y="125.3">3</text>
<text x="377.9" y="125.3">pins</text>
<text x="65.4" y="129.1">B3</text>
<text x="65.4" y="131.7">B2</text>
<text x="65.6" y="126.6">A4</text>
<text x="69.1" y="128">5</text>
<text x="69.1" y="130.6">6</text>
<text x="86.6" y="129.1">SPI_SCK</text>
<text x="87.8" y="126.6">CAN_FD_1_ChipSelect</text>
<text x="176.3" y="130.4">GND</text>
<text x="186.6" y="127.9">C1</text>
<text x="261.5" y="131.7">C4</text>
<text x="265.3" y="126.6">+3V3</text>
<text x="276" y="126.6">+5P</text>
<text x="280.6" y="131.7">C5</text>
<text x="355.1" y="127.9">CAN_H_FD_1</text>
<text x="355.4" y="130.4">CAN_L_FD_1</text>
<text x="375.8" y="126.7">1</text>
<text x="375.8" y="129.3">2</text>
<text x="375.8" y="131.8">3</text>
<text x="381" y="130.4">J2</text>
<text x="10.3" y="135.9">C</text>
<text x="64" y="136.8">GND</text>
<text x="65.4" y="134.2">C3</text>
<text x="69.1" y="133.1">7</text>
<text x="69.1" y="135.6">8</text>
<text x="86.6" y="134.2">CAN_FD_1_INT</text>
<text x="184.9" y="132.9">100nF</text>
<text x="192.8" y="134.7" transform="rotate(-90 192.8 134.7)">14</text>
<text x="251.2" y="134.2">GND</text>
<text x="259.9" y="136.8">100nF</text>
<text x="267.7" y="137.9" transform="rotate(-90 267.7 137.9)">1</text>
<text x="278.9" y="136.8">100nF</text>
<text x="289.6" y="134.2">GND1</text>
<text x="408.2" y="135.9">C</text>
<text x="64.4" y="143.1">3V3</text>
<text x="69.1" y="142">9</text>
<text x="152.1" y="139.3">CAN_FD_1_ChipSelect</text>
<text x="164.5" y="141.8">SPI_SCK</text>
<text x="180.3" y="140.7">10</text>
<text x="180.3" y="143.3">11</text>
<text x="180.3" y="138.2">13</text>
<text x="183.4" y="141.8">SCK</text>
<text x="183.4" y="139.3">nCS</text>
<text x="193.9" y="139" transform="rotate(-90 193.9 139)">VDD</text>
<text x="196.3" y="141.8">RXCAN</text>
<text x="196.6" y="139.3">TXCAN</text>
<text x="203.8" y="138.2">1</text>
<text x="203.8" y="140.7">2</text>
<text x="268.8" y="144" transform="rotate(-90 268.8 144)">VDD1</text>
<text x="277.9" y="138.5" transform="rotate(-90 277.9 138.5)">16</text>
<text x="279" y="144" transform="rotate(-90 279 144)">VDD2</text>
<text x="310.1" y="143.1">CAN_H_FD_1</text>
<text x="359.4" y="142">Optionnal</text>
<text x="365.7" y="139.3">GND1</text>
<text x="369.7" y="142">2.54mm</text>
<text x="378.4" y="142">header</text>
<text x="63.9" y="145.6">SWC</text>
<text x="64" y="148.2">GND</text>
<text x="68.5" y="144.5">10</text>
<text x="68.5" y="147.1">11</text>
<text x="68.5" y="149.6">12</text>
<text x="159.3" y="149.5">CAN_FD_1_INT</text>
<text x="163.7" y="146.9">SPI_MISO</text>
<text x="163.7" y="144.4">SPI_MOSI</text>
<text x="180.3" y="145.8">12</text>
<text x="180.9" y="148.3">4</text>
<text x="183.4" y="144.4">SDI</text>
<text x="183.4" y="146.9">SDO</text>
<text x="183.4" y="149.5">INT</text>
<text x="203.8" y="149.6">5</text>
<text x="217.1" y="148.2">C2</text>
<text x="260.9" y="145.8">3</text>
<text x="263.4" y="146.9">TXD</text>
<text x="277.5" y="146.9">CANH</text>
<text x="283.2" y="145.8">13</text>
<text x="64.7" y="150.7">SIO</text>
<text x="65.4" y="155.8">RX</text>
<text x="65.7" y="153.3">TX</text>
<text x="68.5" y="152.1">13</text>
<text x="68.5" y="154.7">14</text>
<text x="146.3" y="153.3">RX_CAN_INT</text>
<text x="146.6" y="150.8">TX_CAN_INT</text>
<text x="180.9" y="153.4">8</text>
<text x="180.9" y="150.9">9</text>
<text x="180.9" y="156">3</text>
<text x="183.4" y="154.5">INT1</text>
<text x="183.4" y="152">INT0</text>
<text x="197.5" y="150.7">OSC2</text>
<text x="206.7" y="155.9">GND</text>
<text x="213" y="154.9" transform="rotate(-90 213 154.9)">Y1</text>
<text x="216" y="153.3">22pF</text>
<text x="218.4" y="155.9">GND</text>
<text x="226.9" y="151.9" transform="rotate(-90 226.9 151.9)">GND</text>
<text x="260.9" y="153.4">5</text>
<text x="263.4" y="154.5">RXD</text>
<text x="277.8" y="154.5">CANL</text>
<text x="283.2" y="153.4">12</text>
<text x="65.4" y="158.3">C1</text>
<text x="65.4" y="160.9">C0</text>
<text x="68.5" y="157.2">15</text>
<text x="68.5" y="159.8">16</text>
<text x="183.4" y="157.1">CLKO</text>
<text x="217.1" y="160.9">C3</text>
<text x="279.1" y="159.6">STB</text>
<text x="283.2" y="158.5">14</text>
<text x="310.1" y="157.1">CAN_L_FD_1</text>
<text x="64" y="166">GND</text>
<text x="65.2" y="163.4">1W</text>
<text x="68.5" y="162.3">17</text>
<text x="68.5" y="164.8">18</text>
<text x="193.9" y="165.9" transform="rotate(-90 193.9 165.9)">VSS</text>
<text x="197.5" y="163.4">OSC1</text>
<text x="203.8" y="162.3">6</text>
<text x="216" y="166">22pF</text>
<text x="226.9" y="164.6" transform="rotate(-90 226.9 164.6)">GND</text>
<text x="252.7" y="167.2">TJA1052i-1</text>
<text x="254" y="164.7">U4</text>
<text x="267.7" y="165.8" transform="rotate(-90 267.7 165.8)">2</text>
<text x="268.8" y="163.3" transform="rotate(-90 268.8 163.3)">GND1</text>
<text x="277.9" y="165.8" transform="rotate(-90 277.9 165.8)">9</text>
<text x="279" y="163.3" transform="rotate(-90 279 163.3)">GND2</text>
<text x="363.1" y="167.2">R6</text>
<text x="371.9" y="164.7">A6S-1104-H</text>
<text x="376.4" y="162.2">SW1</text>
<text x="192.8" y="168.3" transform="rotate(-90 192.8 168.3)">7</text>
<text x="195" y="171">MCP2518FD</text>
<text x="196.9" y="168.5">U2</text>
<text x="244.7" y="172.3">GND</text>
<text x="306.3" y="169.8">GND_Protected</text>
<text x="343.7" y="169.8">CAN_H_FD_1</text>
<text x="361.9" y="172.3">120</text>
<text x="372.7" y="168.7">1</text>
<text x="382.8" y="168.7">2</text>
<text x="391.4" y="169.8">CAN_L_FD_1</text>
<text x="75.4" y="174.9">GND</text>
<text x="191" y="177.4">GND</text>
<text x="255.8" y="178.7">GND</text>
<text x="265.9" y="177.4">GND</text>
<text x="275.5" y="177.4">GND1</text>
<text x="284.4" y="177.4">GND1</text>
<text x="295.8" y="177.4">GND1</text>
<text x="365.8" y="176.3">120</text>
<text x="370.6" y="176.3">Ohm</text>
<text x="375.9" y="176.3">Termination</text>
<text x="10.3" y="185.9">D</text>
<text x="235.5" y="185">+5V</text>
<text x="256.8" y="185">D3</text>
<text x="408.2" y="185.9">D</text>
<text x="245" y="190.1">R4</text>
<text x="250" y="187.6">TLMP1100-GS08</text>
<text x="275.6" y="190.9" transform="rotate(-90 275.6 190.9)">isolation</text>
<text x="287.4" y="186.3">+5P</text>
<text x="297" y="191.4">R5</text>
<text x="302.1" y="188.8">TLMP1100-GS08</text>
<text x="308.9" y="186.3">D4</text>
<text x="232.4" y="197.9">+5V</text>
<text x="237.5" y="197.9">Power</text>
<text x="243.8" y="195.2">280</text>
<text x="244.2" y="197.9">on</text>
<text x="247.7" y="197.9">indicator</text>
<text x="284.5" y="197.9">+5VP</text>
<text x="290.8" y="197.9">Power</text>
<text x="297.1" y="196.4">280</text>
<text x="297.6" y="197.9">on</text>
<text x="301.1" y="197.9">indicator</text>
<text x="370.9" y="195.2">FID1</text>
<text x="370.9" y="197.7">Fiducial</text>
<text x="260.9" y="199">GND</text>
<text x="275.6" y="200.1" transform="rotate(-90 275.6 200.1)">Galvanic</text>
<text x="312.3" y="200.3">GND1</text>
<text x="10.3" y="235.9">E</text>
<text x="408.3" y="235.9">E</text>
<text x="10.3" y="285.9">F</text>
<text x="35" y="286.9">1</text>
<text x="85" y="286.9">2</text>
<text x="135" y="286.9">3</text>
<text x="185" y="286.9">4</text>
<text x="235" y="286.9">5</text>
<text x="285" y="286.9">6</text>
<text x="335" y="286.9">7</text>
<text x="385" y="286.9">8</text>
<text x="408.3" y="285.9">F</text>
</g>
<text font-size="1.4" x="252.7" y="158.5">HS-HW-024</text>
<g font-size="1.1">
<text x="211.9" y="156">2</text>
<text x="214.4" y="154.8" transform="rotate(-90 214.4 154.8)">1</text>
<text x="216.3" y="156">4</text>
<text x="214.4" y="158.6" transform="rotate(-90 214.4 158.6)">3</text>
</g>
</svg>
